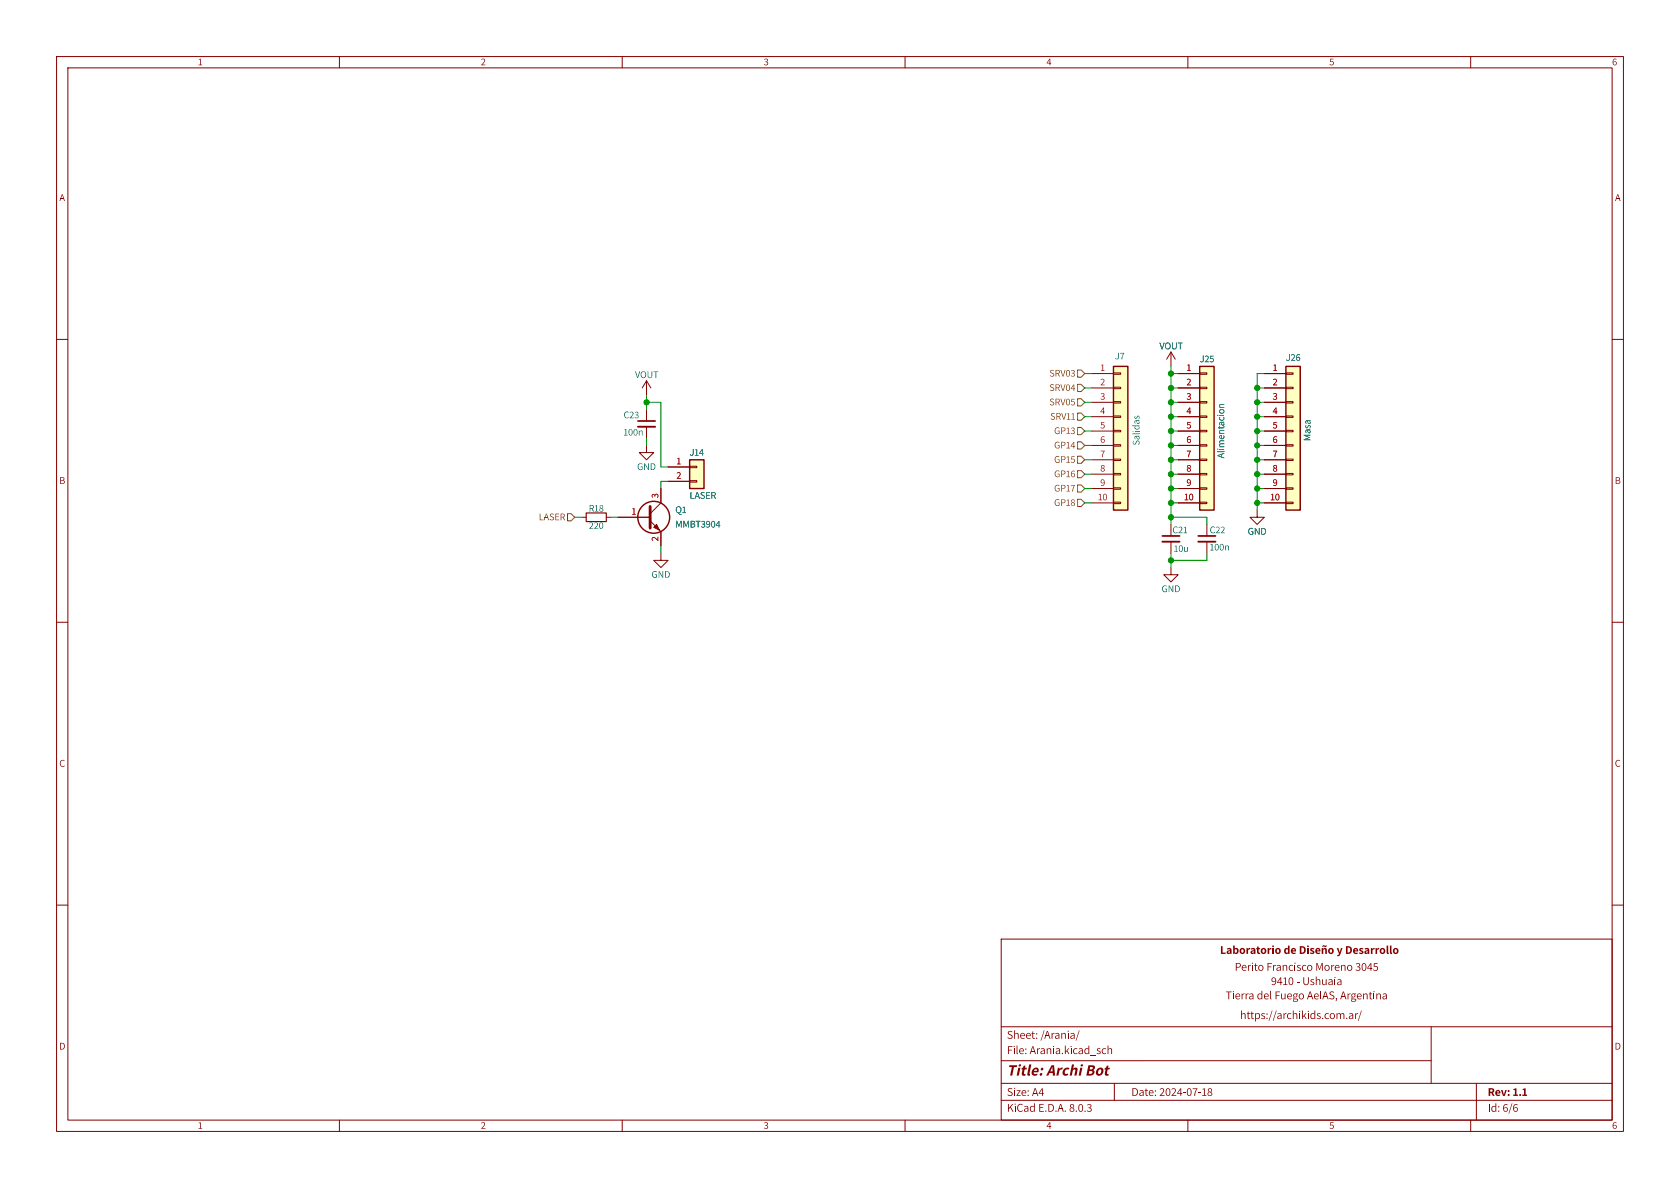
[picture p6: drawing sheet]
<svg xmlns="http://www.w3.org/2000/svg" width="297mm" height="210mm" viewBox="0 0 297 210" stroke-linecap="round" stroke-linejoin="round" font-family="sans-serif">
<g fill="none" stroke="#840000" stroke-width=".18">
<path d="M10 10h277v190h-277zM12 12h273v186h-273zM60 10v2M110 10v2M160 10v2M210 10v2M260 10v2M10 60h2M285 60h2M10 110h2M285 110h2M10 160h2"/>
<path d="M285 160h2M177 166h108v32h-108zM60 198v2M110 198v2M160 198v2M177 194.5h108M177 191.5h108M210 198v2M253 187.5h-76M260 198v2"/>
</g>
<g fill="#840000">
<path d="M179.7 184.8h.2v1.6l-.2-.2z"/>
<path d="M188.3 184.8h.1v1.1l.5-.6h.1l-.3 .4 .4 .6h-.2l-.3-.5-.2 .3v.2h-.1z"/>
<path d="M192.4 184.8h.2v1.5l-.2-.1a.43 .43 0 0 1-.5 .1 .43 .43 0 0 1-.2-.5h.2l.1 .4h.2l.2-.1v-.6l-.3-.1-.2 .4h-.2a.45 .45 0 0 1 .2-.4 .45 .45 0 0 1 .5 0z"/>
<path d="M195.8 184.8h.2l-.1 .7 .4-.2 .3 .2v.8h-.2v-.6a.26 .26 0 0 0-.1-.3 .26 .26 0 0 0-.3 .2v.7h-.2z"/>
<circle cx="180.3" cy="188.3" r=".22"/>
<circle cx="191.3" cy="188.3" r=".22"/>
</g>
<path d="M177 181.5h108" fill="none" stroke="#840000" stroke-width=".18"/>
<g fill="#840000">
<path d="M215.8 167.3h.3v1.1h.6v.2h-.9z"/>
<path d="M216.9 167.7a.48 .48 0 0 1 .5-.1 .48 .48 0 0 1 .3 .4v.6h-.2v-.1a.34 .34 0 0 1-.4 .1 .34 .34 0 0 1-.2-.3l.4 .1 .1-.1v-.2l-.5 .2 .1-.2 .4-.1-.1-.2-.3 .1z"/>
<path d="M218 167.2h.3v.5a.48 .48 0 0 1 .7 .4 .48 .48 0 0 1-.8 .4v.1h-.2v-.7h.3v.4a.26 .26 0 0 0 .4-.2 .26 .26 0 0 0-.4-.2h-.3z"/>
<path d="M219.3 167.7a.52 .52 0 0 1 .8 .1 .52 .52 0 0 1-.3 .8 .52 .52 0 0 1-.7-.5h.3a.25 .25 0 0 0 .4 .3 .25 .25 0 0 0 0-.5 .21 .21 0 0 0-.3-.1 .21 .21 0 0 0-.1 .3h-.3z"/>
<path d="M220.4 167.6h.2v.2l.2-.2h.2v.2l-.4 .2v.6h-.2z"/>
<path d="M221.1 167.7a.48 .48 0 0 1 .5-.1 .48 .48 0 0 1 .3 .4v.6h-.2v-.1a.34 .34 0 0 1-.4 .1 .34 .34 0 0 1-.2-.3l.4 .1 .2-.1v-.2l-.6 .2 .1-.2 .5-.1-.2-.2-.3 .1z"/>
<path d="M222.3 167.3h.2v.3h.3v.2h-.3v.5v.1h.3v.2h-.4l-.1-.1-.1-.7h-.1v-.2h.1z"/>
<path d="M223 167.7a.52 .52 0 0 1 .8 .1 .52 .52 0 0 1-.3 .8 .52 .52 0 0 1-.6-.5h.3a.25 .25 0 0 0 .3 .3 .25 .25 0 0 0 .1-.5 .21 .21 0 0 0-.3-.1 .21 .21 0 0 0-.1 .3h-.3z"/>
<path d="M224.1 167.6h.2l.1 .2 .2-.2h.2l-.1 .2-.3 .2v.6h-.3z"/>
<path d="M224.9 167.6h.3v1h-.3z"/>
<path d="M225.6 167.7a.52 .52 0 0 1 .8 .1 .52 .52 0 0 1-.3 .8 .52 .52 0 0 1-.7-.5h.3a.25 .25 0 0 0 .4 .3 .25 .25 0 0 0 0-.5 .21 .21 0 0 0-.3-.1 .21 .21 0 0 0-.1 .3h-.3z"/>
<path d="M227.7 167.2h.3v1.4h-.3v-.1a.43 .43 0 0 1-.5 .1 .43 .43 0 0 1-.2-.5h.3l.2 .3 .2-.1-.1-.5h-.2l-.1 .3h-.3l.2-.5 .5 .1z"/>
<path d="M228.4 167.7a.46 .46 0 0 1 .5-.1 .46 .46 0 0 1 .2 .6h-.7v-.2l.5-.1a.28 .28 0 0 0-.5 .2 .28 .28 0 0 0 .4 .3h.2l.1 .1a.55 .55 0 0 1-.8 0 .55 .55 0 0 1 .1-.8z"/>
<path d="M229.8 167.3h.4a.69 .69 0 0 1 .6 .6 .69 .69 0 0 1-.6 .7h-.4v-.2h.3a.45 .45 0 0 0 .4-.5 .45 .45 0 0 0-.4-.4v.9h-.3z"/>
<path d="M231.1 167.6h.3v1h-.3z"/>
<path d="M231.7 167.7l.5-.1 .2 .1-.2 .2a.17 .17 0 0 0-.2-.1 .17 .17 0 0 0-.1 .1 .4 .4 0 0 1 .5 .6 .4 .4 0 0 1-.7 .1l-.1-.1 .1-.2 .4 .1-.2-.2a.31 .31 0 0 1-.3-.2 .31 .31 0 0 1 .1-.3z"/>
<path d="M232.7 167.7a.46 .46 0 0 1 .6-.1 .46 .46 0 0 1 .1 .6h-.7v-.2l.5-.1a.28 .28 0 0 0-.5 .2 .28 .28 0 0 0 .4 .3h.2l.1 .1a.55 .55 0 0 1-.8 0 .55 .55 0 0 1 .1-.8z"/>
<path d="M233.7 167.6h.2v.1a.36 .36 0 0 1 .4-.1 .36 .36 0 0 1 .3 .4v.6h-.3v-.6a.18 .18 0 0 0-.1-.2 .18 .18 0 0 0-.3 .1v.7h-.2z"/>
<path d="M233.8 167.2l.2-.1 .3 .1 .3-.1-.1 .2-.2 .1-.3-.1-.2 .1z"/>
<path d="M234.9 167.7a.52 .52 0 0 1 .9 .1 .52 .52 0 0 1-.3 .8 .52 .52 0 0 1-.7-.5h.3a.25 .25 0 0 0 .3 .3 .25 .25 0 0 0 .1-.5 .21 .21 0 0 0-.3-.1 .21 .21 0 0 0-.1 .3h-.3z"/>
<path d="M245.1 167.2h.3l.1 1.4h-.3l-.1-.2z"/>
<path d="M245.7 167.2h.3l.1 1.4h-.3l-.1-.2z"/>
<path d="M218.5 170.2h.4a.42 .42 0 0 1 .5 .4 .42 .42 0 0 1-.5 .5h-.3v.5h-.1v-.7a.53 .53 0 0 0 .7-.3l-.1-.2h-.5v.5h-.1z"/>
<path d="M219.7 170.7a.42 .42 0 0 1 .5-.1 .42 .42 0 0 1 .2 .5h-.8v-.1h.6a.32 .32 0 0 0-.4-.3 .32 .32 0 0 0-.1 .6l.2 .2 .4-.1v.1a.53 .53 0 0 1-.7-.1 .53 .53 0 0 1 .1-.7z"/>
<path d="M220.6 170.6h.1l.1 .2 .2-.2h.2l-.4 .3v.7h-.2z"/>
<path d="M221.3 170.6h.2v1h-.2z"/>
<path d="M221.9 170.3h.1v.3h.3v.1h-.3v.6l.3 .3h-.2l-.2-.1v-.8h-.2v-.1h.2z"/>
<path d="M222.6 170.7a.49 .49 0 0 1 .7 .1 .49 .49 0 0 1-.2 .7 .49 .49 0 0 1-.7-.3v-.1h.2a.35 .35 0 0 0 .5 .4 .35 .35 0 0 0 .1-.6l-.4-.2-.2 .4h-.2z"/>
<path d="M224.1 170.2h.8v.2h-.7v.4h.6v.2h-.6v.6h-.1z"/>
<path d="M225 170.6h.2v.2l.2-.2h.2l-.4 .3v.7h-.2z"/>
<path d="M225.7 170.7a.42 .42 0 0 1 .5-.1 .42 .42 0 0 1 .2 .4v.6l-.1-.1a.35 .35 0 0 1-.4 .1 .35 .35 0 0 1-.3-.3h.2a.26 .26 0 0 0 .2 .2 .26 .26 0 0 0 .3-.1v-.3l-.7 .2 .1-.2 .4-.1a.19 .19 0 0 0 .1-.3 .19 .19 0 0 0-.3 0l-.1 .1z"/>
<path d="M226.8 170.6h.1v.1l.3-.1 .3 .1 .1 .9h-.2v-.6a.26 .26 0 0 0-.2-.3 .26 .26 0 0 0-.3 .2v.7h-.1z"/>
<path d="M228 170.7l.4-.1 .2 .1-.1 .1a.36 .36 0 0 0-.5 .3 .36 .36 0 0 0 .6 .3v.1a.52 .52 0 0 1-.7-.1 .52 .52 0 0 1 .1-.7z"/>
<path d="M228.9 170.6h.1v1h-.1z"/>
<path d="M229.4 170.6h.4l.2 .1-.1 .1a.22 .22 0 0 0-.3-.2 .22 .22 0 0 0-.1 .3 .22 .22 0 0 0 .2 .2 .35 .35 0 0 1 .1 .5 .35 .35 0 0 1-.5-.1l.1-.1a.23 .23 0 0 0 .3 .2 .23 .23 0 0 0 .1-.3 .23 .23 0 0 0-.3-.2l-.2-.2z"/>
<path d="M230.3 170.7l.4-.1 .2 .1v.1a.36 .36 0 0 0-.6 .3 .36 .36 0 0 0 .6 .3l.1 .1a.52 .52 0 0 1-.8-.1 .52 .52 0 0 1 .1-.7z"/>
<path d="M231.2 170.7a.49 .49 0 0 1 .7 .1 .49 .49 0 0 1-.1 .7 .49 .49 0 0 1-.7-.3v-.1h.1a.35 .35 0 0 0 .5 .4 .35 .35 0 0 0 .1-.6l-.3-.2-.3 .4h-.1z"/>
<path d="M232.7 170.2h.2l.4 1.1 .4-1.1h.1v1.4h-.1v-1.2l-.4 1.1h-.1l-.4-1.1 .1 1.2h-.2z"/>
<path d="M234.3 170.7a.49 .49 0 0 1 .7 .1 .49 .49 0 0 1-.2 .7 .49 .49 0 0 1-.7-.3v-.1h.2a.35 .35 0 0 0 .5 .4 .35 .35 0 0 0 .1-.6l-.4-.2-.2 .4h-.2z"/>
<path d="M235.3 170.6h.2v.2l.2-.2h.2l-.4 .3v.7h-.2z"/>
<path d="M236.1 170.7a.42 .42 0 0 1 .5-.1 .42 .42 0 0 1 .2 .5h-.7v-.1h.6a.32 .32 0 0 0-.5-.3 .32 .32 0 0 0-.1 .6l.3 .2 .3-.1 .1 .1a.53 .53 0 0 1-.8-.1 .53 .53 0 0 1 .1-.7z"/>
<path d="M237.1 170.6h.1v.1l.3-.1 .3 .1 .1 .9h-.2v-.6a.26 .26 0 0 0-.2-.3 .26 .26 0 0 0-.3 .2v.7h-.1z"/>
<path d="M238.3 170.7a.49 .49 0 0 1 .7 .1 .49 .49 0 0 1-.2 .7 .49 .49 0 0 1-.7-.3v-.1h.2a.35 .35 0 0 0 .5 .4 .35 .35 0 0 0 .1-.6l-.4-.2-.2 .4h-.2z"/>
<path d="M239.7 170.4a.39 .39 0 0 1 .6-.1 .39 .39 0 0 1-.1 .6 .42 .42 0 0 1 .2 .7 .42 .42 0 0 1-.7-.1v-.2a.32 .32 0 0 0 .4 .3 .32 .32 0 0 0 .2-.4 .32 .32 0 0 0-.4-.2v-.1a.28 .28 0 0 0 .4-.2 .28 .28 0 0 0-.2-.4 .28 .28 0 0 0-.3 .2z"/>
<path d="M240.9 170.4a.52 .52 0 0 1 .6 .1 .52 .52 0 0 1 .1 .6 .45 .45 0 0 1-.5 .5 .45 .45 0 0 1-.4-.6l.2-.1v.2a.31 .31 0 0 0 .3 .4 .31 .31 0 0 0 .2-.5 .37 .37 0 0 0 0-.4 .37 .37 0 0 0-.5-.1v.4h-.2z"/>
<path d="M242.3 170.3h.1v1.3h-.1v-1.2l-.4 .7h.7v.1h-.9z"/>
<path d="M242.9 170.3h.7v.1h-.6v.4a.46 .46 0 0 1 .6 .3 .46 .46 0 0 1-.3 .6 .46 .46 0 0 1-.6-.2l.1-.1a.33 .33 0 0 0 .5 .1 .33 .33 0 0 0 .1-.4 .33 .33 0 0 0-.5-.1z"/>
<path d="M224.9 172.9a.62 .62 0 0 1 .7 .2 .62 .62 0 0 1-.1 .8l-.3 .3-.4-.2 .1-.1a.5 .5 0 0 0 .6-.2 .5 .5 0 0 0-.1-.6 .27 .27 0 0 0-.4-.1 .27 .27 0 0 0 0 .5 .27 .27 0 0 0 .4-.2h.1a.39 .39 0 0 1-.6 .2 .39 .39 0 0 1 0-.6z"/>
<path d="M226.3 172.8h.2v1.3h-.1v-1.1l-.5 .6h.8v.2h-.9z"/>
<path d="M226.9 172.9l.4-.1v1.2h.3v.1h-.7v-.1h.3v-1h-.3z"/>
<path d="M228 172.9a.52 .52 0 0 1 .6 .1 .52 .52 0 0 1 0 .6 .45 .45 0 0 1-.5 .6 .45 .45 0 0 1-.3-.7l.1-.1a.32 .32 0 0 0 .1 .5 .32 .32 0 0 0 .4-.1 .64 .64 0 0 0-.3-.9l-.2 .5h-.1z"/>
<path d="M229.2 173.5h.5v.2h-.5z"/>
<path d="M230.4 172.7h.2v.9a.35 .35 0 0 0 .3 .4 .35 .35 0 0 0 .3-.4v-.9h.2v.9a.5 .5 0 0 1-.5 .6 .5 .5 0 0 1-.5-.6z"/>
<path d="M231.8 173.2l.4-.1 .1 .1v.1a.22 .22 0 0 0-.3-.1 .22 .22 0 0 0-.2 .2 .22 .22 0 0 0 .3 .2 .35 .35 0 0 1 .1 .5 .35 .35 0 0 1-.5-.1h.1a.23 .23 0 0 0 .3 .1 .23 .23 0 0 0 .1-.3 .23 .23 0 0 0-.3-.2l-.2-.2z"/>
<path d="M232.6 172.6h.2v.7l.3-.2 .3 .2v.8h-.1v-.6a.26 .26 0 0 0-.2-.3 .26 .26 0 0 0-.3 .2v.7h-.2z"/>
<path d="M233.7 173.1h.2v.6a.25 .25 0 0 0 .2 .3 .25 .25 0 0 0 .3-.2v-.7h.1v1h-.1v-.1l-.4 .2-.3-.3z"/>
<path d="M234.9 173.2a.42 .42 0 0 1 .4-.1 .42 .42 0 0 1 .3 .4v.6l-.1-.1a.35 .35 0 0 1-.4 .2 .35 .35 0 0 1-.3-.3h.2a.26 .26 0 0 0 .2 .1 .26 .26 0 0 0 .2-.1v-.3l-.6 .3 .1-.2 .4-.2a.19 .19 0 0 0 .1-.3 .19 .19 0 0 0-.3 0l-.2 .1z"/>
<path d="M235.9 173.1h.2v1h-.2z"/>
<path d="M236.4 173.2a.42 .42 0 0 1 .5-.1 .42 .42 0 0 1 .3 .4v.6l-.2-.1a.35 .35 0 0 1-.4 .2 .35 .35 0 0 1-.2-.3h.1a.26 .26 0 0 0 .3 .1 .26 .26 0 0 0 .2-.1v-.3l-.6 .3 .1-.3 .4-.1a.21 .21 0 0 0 0-.3 .21 .21 0 0 0-.4 .1z"/>
<path d="M216.7 175.3h1v.1h-.4v1.2h-.1v-1.2h-.5z"/>
<path d="M218 175.6h.1v1h-.1z"/>
<path d="M218.5 175.7a.42 .42 0 0 1 .6 0 .42 .42 0 0 1 .1 .5h-.7v-.1h.6a.32 .32 0 0 0-.4-.3 .32 .32 0 0 0-.1 .5l.2 .2h.4v.1a.53 .53 0 0 1-.7-.1 .53 .53 0 0 1 0-.8z"/>
<path d="M219.5 175.6h.1l.1 .2 .1-.2h.2l-.3 .4v.6h-.2z"/>
<path d="M220.2 175.6h.1l.1 .2 .2-.2h.2l-.4 .4v.6h-.2z"/>
<path d="M220.9 175.7a.42 .42 0 0 1 .4-.1 .42 .42 0 0 1 .3 .4v.6l-.1-.1a.35 .35 0 0 1-.4 .2 .35 .35 0 0 1-.3-.3h.2a.26 .26 0 0 0 .2 .2 .26 .26 0 0 0 .3-.2v-.3l-.7 .3 .2-.3 .4-.1a.21 .21 0 0 0-.1-.3 .21 .21 0 0 0-.3 .1z"/>
<path d="M223 175.2h.2v1.4l-.2-.1a.43 .43 0 0 1-.5 .1 .43 .43 0 0 1-.2-.5h.1l.2 .4h.2l.2-.1v-.6l-.3-.1-.3 .4h-.1a.45 .45 0 0 1 .2-.4 .45 .45 0 0 1 .5 0z"/>
<path d="M223.6 175.7a.42 .42 0 0 1 .5 0 .42 .42 0 0 1 .2 .5h-.7v-.1h.6a.32 .32 0 0 0-.5-.3 .32 .32 0 0 0-.1 .5l.2 .2h.4l.1 .1a.53 .53 0 0 1-.8-.1 .53 .53 0 0 1 .1-.8z"/>
<path d="M224.5 175.2h.2l.1 1.5-.2-.2z"/>
<path d="M225.5 175.3h.8v.1h-.6v.5h.5v.1h-.5v.6h-.2z"/>
<path d="M226.5 175.6h.1v.7a.25 .25 0 0 0 .2 .2 .25 .25 0 0 0 .3-.1v-.8h.2v1h-.2v-.1l-.3 .2-.3-.3z"/>
<path d="M227.7 175.7a.42 .42 0 0 1 .5 0 .42 .42 0 0 1 .2 .5h-.7v-.1h.6a.32 .32 0 0 0-.5-.3 .32 .32 0 0 0-.1 .5l.2 .2h.4l.1 .1a.53 .53 0 0 1-.8-.1 .53 .53 0 0 1 .1-.8z"/>
<path d="M228.7 175.7l.8-.1v.2h-.2a.4 .4 0 0 1-.1 .4 .4 .4 0 0 1-.4 .1v.2h.1a.37 .37 0 0 1 .6 .3 .49 .49 0 0 1-.4 .3 .49 .49 0 0 1-.5-.3l.6 .2a.17 .17 0 0 0 .2-.2 .17 .17 0 0 0-.3-.1l-.3-.1-.2 .2 .1-.5-.1-.3h.2a.23 .23 0 0 0 .3 .2 .23 .23 0 0 0 0-.4 .23 .23 0 0 0-.3 .1l-.2 .1z"/>
<path d="M229.8 175.7a.49 .49 0 0 1 .7 .1 .49 .49 0 0 1-.2 .7 .49 .49 0 0 1-.7-.2v-.2h.2a.35 .35 0 0 0 .4 .4 .35 .35 0 0 0 .1-.6l-.3-.2-.2 .4h-.2z"/>
<path d="M231.5 175.3h.2l.5 1.3h-.2l-.4-1.2-.4 1.2h-.1z"/>
<path d="M231.3 176.1h.6v.1h-.6z"/>
<path d="M232.4 175.7a.42 .42 0 0 1 .6 0 .42 .42 0 0 1 .1 .5h-.7v-.1h.6a.32 .32 0 0 0-.4-.3 .32 .32 0 0 0-.2 .5l.3 .2h.3l.1 .1a.53 .53 0 0 1-.7-.1 .53 .53 0 0 1 0-.8z"/>
<path d="M233.4 175.3h.2v1.3h-.2z"/>
<path d="M234.2 175.3h.2l.5 1.3h-.2l-.4-1.2-.4 1.2h-.1z"/>
<path d="M234 176.1h.6v.1h-.6z"/>
<path d="M235.2 175.4l.4-.1 .3 .1-.1 .1a.27 .27 0 0 0-.4-.1 .27 .27 0 0 0 0 .4l.2 .1a.44 .44 0 0 1 .2 .7 .44 .44 0 0 1-.7-.1v-.1a.32 .32 0 0 0 .4 .2 .32 .32 0 0 0 .1-.5l-.5-.3z"/>
<path d="M236.2 176.5a.22 .22 0 0 1 .2 .2 .22 .22 0 0 1-.3 .2l.2-.2v-.2v.1h-.1z"/>
<path d="M237.4 175.3h.2l.4 1.3h-.1l-.4-1.2-.4 1.2h-.2z"/>
<path d="M237.2 176.1h.6v.1h-.6z"/>
<path d="M238.2 175.6h.2v.2l.2-.2h.2l-.4 .4v.6h-.2z"/>
<path d="M239 175.7l.8-.1v.2h-.3a.4 .4 0 0 1 0 .4 .4 .4 0 0 1-.4 .1v.2h.1a.37 .37 0 0 1 .6 .3 .49 .49 0 0 1-.5 .3 .49 .49 0 0 1-.5-.3l.6 .2a.17 .17 0 0 0 .2-.2 .17 .17 0 0 0-.2-.1l-.3-.1-.3 .2 .2-.5-.1-.3h.1a.23 .23 0 0 0 .4 .2 .23 .23 0 0 0 0-.4 .23 .23 0 0 0-.4 .1l-.1 .1z"/>
<path d="M240 175.7a.42 .42 0 0 1 .5 0 .42 .42 0 0 1 .2 .5h-.7v-.1h.6a.32 .32 0 0 0-.5-.3 .32 .32 0 0 0-.1 .5l.3 .2h.3l.1 .1a.53 .53 0 0 1-.7-.1 .53 .53 0 0 1 0-.8z"/>
<path d="M241 175.6h.1v.2l.3-.2 .3 .1 .1 .9h-.2v-.6a.26 .26 0 0 0-.2-.3 .26 .26 0 0 0-.3 .2v.7h-.1z"/>
<path d="M242.2 175.3h.1v.3h.3v.2h-.3v.5l.3 .3-.2 .1-.2-.2-.1-.7h-.1v-.2h.2z"/>
<path d="M242.8 175.6h.2v1h-.2z"/>
<path d="M243.3 175.6h.1l.1 .2 .3-.2 .2 .1 .1 .9h-.1v-.6a.26 .26 0 0 0-.2-.3 .26 .26 0 0 0-.3 .2v.7h-.2z"/>
<path d="M244.4 175.7a.42 .42 0 0 1 .5-.1 .42 .42 0 0 1 .3 .4v.6l-.2-.1a.35 .35 0 0 1-.3 .2 .35 .35 0 0 1-.3-.3h.1a.26 .26 0 0 0 .3 .2 .26 .26 0 0 0 .2-.2v-.3l-.6 .3 .1-.3 .4-.1a.21 .21 0 0 0 0-.3 .21 .21 0 0 0-.3 .1z"/>
<circle cx="225.1" cy="167.3" r=".16"/>
<circle cx="231.2" cy="167.3" r=".16"/>
<circle cx="221.4" cy="170.3" r=".11"/>
<circle cx="228.9" cy="170.3" r=".11"/>
<circle cx="236" cy="172.8" r=".11"/>
<circle cx="218" cy="175.3" r=".11"/>
<circle cx="242.9" cy="175.3" r=".11"/>
</g>
<path d="M197 191.5v3M253 181.5v10M261 191.5v6.5" fill="none" stroke="#840000" stroke-width=".18"/>
<path d="M196.8 64.8h2.6v25.4h-2.6z" fill="#ffffc2"/>
<g fill="none" stroke="#840000" stroke-width=".18">
<path d="M193 66h3.8M193 68.6h3.8M193 71.1h3.8M193 73.7h3.8M193 76.2h3.8M193 78.7h3.8M196.8 78.6h1.3v.3h-1.3zM196.8 76.1h1.3v.2h-1.3zM196.8 73.5h1.3v.3h-1.3zM196.8 71h1.3v.2h-1.3zM196.8 68.5h1.3v.2h-1.3zM196.8 65.9h1.3v.3h-1.3z"/>
<path d="M207 62.2v2.6M207 62.2l-.8 1.3M207 62.2l.8 1.3M193 88.9h3.8M193 81.3h3.8M193 83.8h3.8M193 86.4h3.8M196.8 88.8h1.3v.2h-1.3zM196.8 86.2h1.3v.3h-1.3zM196.8 83.7h1.3v.2h-1.3zM196.8 81.2h1.3v.2h-1.3zM207 92.7v2"/>
<path d="M207 95.8v2M213.4 92.7v2M213.4 95.8v2M222.2 90.2v1.2h1.3l-1.3 1.3-1.2-1.3h1.2M207 100.3v1.3h1.3l-1.3 1.3-1.3-1.3h1.3"/>
</g>
<path d="M196.8 64.8h2.6v25.4h-2.6z" fill="none" stroke="#840000" stroke-width=".25"/>
<path d="M205.5 95.8h3M211.8 95.8h3.1" fill="none" stroke="#840000" stroke-width=".33"/>
<path d="M205.5 94.7h3M211.8 94.7h3.1" fill="none" stroke="#840000" stroke-width=".3"/>
<path d="M212.1 64.8h2.5v25.4h-2.5z" fill="#ffffc2"/>
<g fill="none" stroke="#840000" stroke-width=".18">
<path d="M208.3 66h3.8M208.3 68.6h3.8M208.3 71.1h3.8M208.3 73.7h3.8M208.3 76.2h3.8M208.3 78.7h3.8M212.1 78.6h1.3v.3h-1.3zM212.1 76.1h1.3v.2h-1.3zM212.1 73.5h1.3v.3h-1.3zM212.1 71h1.3v.2h-1.3zM212.1 68.5h1.3v.2h-1.3zM212.1 65.9h1.3v.3h-1.3z"/>
<path d="M208.3 88.9h3.8M208.3 81.3h3.8M208.3 83.8h3.8M208.3 86.4h3.8M212.1 88.8h1.3v.2h-1.3zM212.1 86.2h1.3v.3h-1.3zM212.1 83.7h1.3v.2h-1.3zM212.1 81.2h1.3v.2h-1.3z"/>
</g>
<path d="M212.1 64.8h2.5v25.4h-2.5z" fill="none" stroke="#840000" stroke-width=".25"/>
<path d="M215.2 79.8h1.2l-.1 .1h-1.1z" fill="#006464"/>
<path d="M227.3 64.8h2.6v25.4h-2.6z" fill="#ffffc2"/>
<g fill="none" stroke="#840000" stroke-width=".18">
<path d="M114.3 78.7v1.3h1.3l-1.3 1.3-1.3-1.3h1.3M223.5 66h3.8M223.5 68.6h3.8M223.5 71.1h3.8M223.5 73.7h3.8M223.5 76.2h3.8M223.5 78.7h3.8M227.3 78.6h1.3v.3h-1.3zM227.3 76.1h1.3v.2h-1.3zM227.3 73.5h1.3v.3h-1.3zM227.3 71h1.3v.2h-1.3zM227.3 68.5h1.3v.2h-1.3z"/>
<path d="M227.3 65.9h1.3v.3h-1.3zM109.2 91.4h5.7M114.9 92.1l1.9 1.9v2.5M116.8 97.8v1.3h1.3l-1.3 1.2-1.2-1.2h1.2M116.8 86.4v2.5l-1.9 1.9M223.5 88.9h3.8M223.5 81.3h3.8M223.5 83.8h3.8M223.5 86.4h3.8M227.3 88.8h1.3v.2h-1.3zM227.3 86.2h1.3v.3h-1.3zM227.3 83.7h1.3v.2h-1.3z"/>
<path d="M227.3 81.2h1.3v.2h-1.3z"/>
</g>
<g fill="none" stroke="#840000" stroke-width=".25">
<path d="M227.3 64.8h2.6v25.4h-2.6z"/>
<circle cx="115.6" cy="91.4" r="2.82"/>
</g>
<path d="M114.9 89.5v3.8" fill="none" stroke="#840000" stroke-width=".51"/>
<path d="M116.1 92.7l.5 1-1-.5z" fill="#840000" stroke="#840000" stroke-width=".18"/>
<path d="M121.9 81.3h2.6v5.1h-2.6z" fill="#ffffc2"/>
<path d="M114.3 67.3v2.6M114.3 72.4v2M114.3 75.4v2.1M114.3 67.3l-.8 1.3M114.3 67.3l.8 1.3M102.9 91.4h.7M107.2 91.4h.7M118.1 82.6h3.8M118.1 85.1h3.8M121.9 85h1.3v.2h-1.3zM121.9 82.4h1.3v.3h-1.3z" fill="none" stroke="#840000" stroke-width=".18"/>
<path d="M121.9 81.3h2.6v5.1h-2.6z" fill="none" stroke="#840000" stroke-width=".25"/>
<path d="M112.8 75.4h3" fill="none" stroke="#840000" stroke-width=".33"/>
<path d="M112.8 74.4h3" fill="none" stroke="#840000" stroke-width=".3"/>
<path d="M103.6 90.7h3.6v1.5h-3.6z" fill="none" stroke="#840000" stroke-width=".2"/>
<path d="M190.5 78.1h.6l.7 .6-.7 .7h-.6zM190.5 73h.6l.7 .7-.7 .6h-.6zM190.5 70.5h.6l.7 .6-.7 .7h-.6zM190.5 75.6h.6l.7 .6-.7 .6h-.6zM190.5 67.9h.6l.7 .7-.7 .6h-.6zM190.5 65.4h.6l.7 .6-.7 .7h-.6zM190.5 80.6h.6l.7 .7-.7 .6h-.6zM190.5 83.2h.6l.7 .6-.7 .7h-.6zM190.5 85.7h.6l.7 .7-.7 .6h-.6zM190.5 88.3h.6l.7 .6-.7 .6h-.6z" fill="none" stroke="#725600" stroke-width=".18"/>
<g fill="none" stroke="#009600" stroke-width=".18">
<path d="M114.3 71.1h2.5v11.5h1.3M114.3 69.9v2.5M114.3 77.5v1.2M191.8 71.1h1.2M191.8 73.7h1.2M191.8 78.7h1.2M191.8 66h1.2M191.8 68.6h1.2M191.8 76.2h1.2M207 64.8v27.9M207 71.1h1.3M207 73.7h1.3"/>
<path d="M207 78.7h1.3M207 66h1.3M207 68.6h1.3M207 76.2h1.3M222.2 71.1h1.3M222.2 73.7h1.3M222.2 78.7h1.3M222.2 68.6h1.3M222.2 76.2h1.3M223.5 66h-1.3v24.2M101.6 91.4h1.3M107.9 91.4h1.3"/>
<path d="M116.8 96.5v1.3M118.1 85.1h-1.3v1.3M191.8 83.8h1.2M191.8 88.9h1.2M191.8 86.4h1.2M191.8 81.3h1.2M207 97.8v2.5M207 83.8h1.3M207 91.4h6.4v1.3M207 88.9h1.3M207 86.4h1.3M207 81.3h1.3"/>
<path d="M213.4 97.8v1.3h-6.4M222.2 83.8h1.3M222.2 88.9h1.3M222.2 86.4h1.3M222.2 81.3h1.3"/>
</g>
<path d="M215.2 79.8h1.2l-.1 .1h-1.1z" fill="#006464"/>
<g fill="none" stroke="#840000" stroke-width=".18">
<path d="M208.3 66h3.8M208.3 68.6h3.8M208.3 71.1h3.8M208.3 73.7h3.8M208.3 76.2h3.8M208.3 78.7h3.8M223.5 66h3.8M223.5 68.6h3.8M223.5 71.1h3.8M223.5 73.7h3.8M223.5 76.2h3.8M223.5 78.7h3.8"/>
<path d="M109.2 91.4h5.7M116.8 86.4v2.5M116.8 94v2.5M118.1 82.6h3.8M118.1 85.1h3.8M208.3 88.9h3.8M208.3 81.3h3.8M208.3 83.8h3.8M208.3 86.4h3.8M223.5 88.9h3.8M223.5 81.3h3.8M223.5 83.8h3.8"/>
<path d="M223.5 86.4h3.8"/>
</g>
<g fill="#009600" stroke="#009600" stroke-width=".18">
<circle cx="207" cy="88.9" r=".46"/>
<circle cx="207" cy="78.7" r=".46"/>
<circle cx="207" cy="81.3" r=".46"/>
<circle cx="207" cy="83.8" r=".46"/>
<circle cx="207" cy="86.4" r=".46"/>
<circle cx="207" cy="76.2" r=".46"/>
<circle cx="207" cy="68.6" r=".46"/>
<circle cx="207" cy="99.1" r=".46"/>
<circle cx="222.2" cy="86.4" r=".46"/>
<circle cx="222.2" cy="88.9" r=".46"/>
<circle cx="222.2" cy="76.2" r=".46"/>
<circle cx="207" cy="91.4" r=".46"/>
<circle cx="222.2" cy="83.8" r=".46"/>
<circle cx="222.2" cy="81.3" r=".46"/>
<circle cx="207" cy="73.7" r=".46"/>
<circle cx="207" cy="71.1" r=".46"/>
<circle cx="222.2" cy="73.7" r=".46"/>
<circle cx="222.2" cy="71.1" r=".46"/>
<circle cx="207" cy="66" r=".46"/>
<circle cx="222.2" cy="68.6" r=".46"/>
<circle cx="222.2" cy="78.7" r=".46"/>
<circle cx="114.3" cy="71.1" r=".46"/>
</g>
<text font-size="2.8" fill="#840000" x="178" y="191.2">Title:ArchiBot</text>
<g font-size="2.1" fill="#840000">
<text x="236.3" y="169.4">yDesarrollo</text>
<text x="178" y="184.4">Sheet:/Arania/</text>
<text x="219.2" y="180.9">https://archikids.com.ar/</text>
<text x="178" y="187.1">File:Arania.kicad_sch</text>
<text x="178" y="197.3">KiCadE.D.A.8.0.3</text>
<text x="178" y="194.5">Size:A4</text>
<text x="200" y="194.5">Date:2024-07-18</text>
<text x="263" y="194.5">Rev:1.1</text>
<text x="263" y="197.3">Id:6/6</text>
</g>
<g font-size="1.8" fill="#840000">
<text x="35" y="12.2">1</text>
<text x="85" y="12.2">2</text>
<text x="135" y="12.2">3</text>
<text x="185" y="12.2">4</text>
<text x="235" y="12.2">5</text>
<text x="285" y="12.2">6</text>
<text x="10.5" y="36.2">A</text>
<text x="285.5" y="36.2">A</text>
<text x="10.5" y="86.2">B</text>
<text x="285.5" y="86.2">B</text>
<text x="10.5" y="136.2">C</text>
<text x="285.5" y="136.2">C</text>
<text x="10.4" y="186.2">D</text>
<text x="285.4" y="186.2">D</text>
<text x="35" y="200.2">1</text>
<text x="85" y="200.2">2</text>
<text x="135" y="200.2">3</text>
<text x="185" y="200.2">4</text>
<text x="235" y="200.2">5</text>
<text x="285" y="200.2">6</text>
</g>
<g font-size="1.8" fill="#a90000">
<text x="194.5" y="65.8">1</text>
<text x="209.8" y="65.8">1</text>
<text x="225" y="65.8">1</text>
<text x="194.5" y="68.3">2</text>
<text x="194.5" y="70.9">3</text>
<text x="209.7" y="68.3">2</text>
<text x="209.7" y="70.9">3</text>
<text x="225" y="68.3">2</text>
<text x="225" y="70.9">3</text>
<text x="194.5" y="73.4">4</text>
<text x="194.5" y="75.9">5</text>
<text x="209.7" y="73.4">4</text>
<text x="209.7" y="75.9">5</text>
<text x="225" y="73.4">4</text>
<text x="225" y="75.9">5</text>
<text x="119.6" y="82.3">1</text>
<text x="194.5" y="78.5">6</text>
<text x="194.5" y="81">7</text>
<text x="194.5" y="83.6">8</text>
<text x="209.7" y="78.5">6</text>
<text x="209.7" y="81">7</text>
<text x="209.7" y="83.6">8</text>
<text x="225" y="78.5">6</text>
<text x="225" y="81">7</text>
<text x="225" y="83.6">8</text>
<text x="116.6" y="88.1" transform="rotate(-90 116.6 88.1)">3</text>
<text x="119.6" y="84.8">2</text>
<text x="194.1" y="88.6">10</text>
<text x="194.5" y="86.1">9</text>
<text x="209.3" y="88.6">10</text>
<text x="209.7" y="86.1">9</text>
<text x="224.6" y="88.6">10</text>
<text x="225" y="86.1">9</text>
<text x="111.7" y="91.2">1</text>
<text x="116.6" y="95.7" transform="rotate(-90 116.6 95.7)">2</text>
</g>
<g font-size="1.8" fill="#006464">
<text x="197.1" y="64.2">J7</text>
<text x="205" y="62.4">VOUT</text>
<text x="212.1" y="64.7">J25</text>
<text x="227.3" y="64.4">J26</text>
<text x="112.3" y="67.5">VOUT</text>
<text x="110.2" y="74.6">C23</text>
<text x="110.2" y="77.6">100n</text>
<text x="232.3" y="78" transform="rotate(-90 232.3 78)">Masa</text>
<text x="112.6" y="83.7">GND</text>
<text x="121.9" y="81.2">J14</text>
<text x="202.1" y="78.7" transform="rotate(-90 202.1 78.7)">Salidas</text>
<text x="217.1" y="81" transform="rotate(-90 217.1 81)">Alimentacion</text>
<text x="121.9" y="88.8">LASER</text>
<text x="104.1" y="91.1">R18</text>
<text x="104.1" y="94.1">220</text>
<text x="119.4" y="91.3">Q1</text>
<text x="119.4" y="93.9">MMBT3904</text>
<text x="207.3" y="94.9">C21</text>
<text x="213.9" y="94.9">C22</text>
<text x="220.6" y="95.2">GND</text>
<text x="207.5" y="98.2">10u</text>
<text x="213.9" y="97.9">100n</text>
<text x="115.2" y="102.8">GND</text>
<text x="205.3" y="105.3">GND</text>
</g>
<g font-size="1.8" fill="#725600">
<text x="185.5" y="69.8">SRV04</text>
<text x="185.5" y="67.2">SRV03</text>
<text x="185.5" y="72.3">SRV05</text>
<text x="185.7" y="74.8">SRV11</text>
<text x="186.4" y="77.4">GP13</text>
<text x="186.4" y="82.5">GP15</text>
<text x="186.4" y="79.9">GP14</text>
<text x="186.4" y="85">GP16</text>
<text x="186.4" y="87.5">GP17</text>
<text x="95.3" y="92.6">LASER</text>
<text x="186.4" y="90.1">GP18</text>
</g>
</svg>
